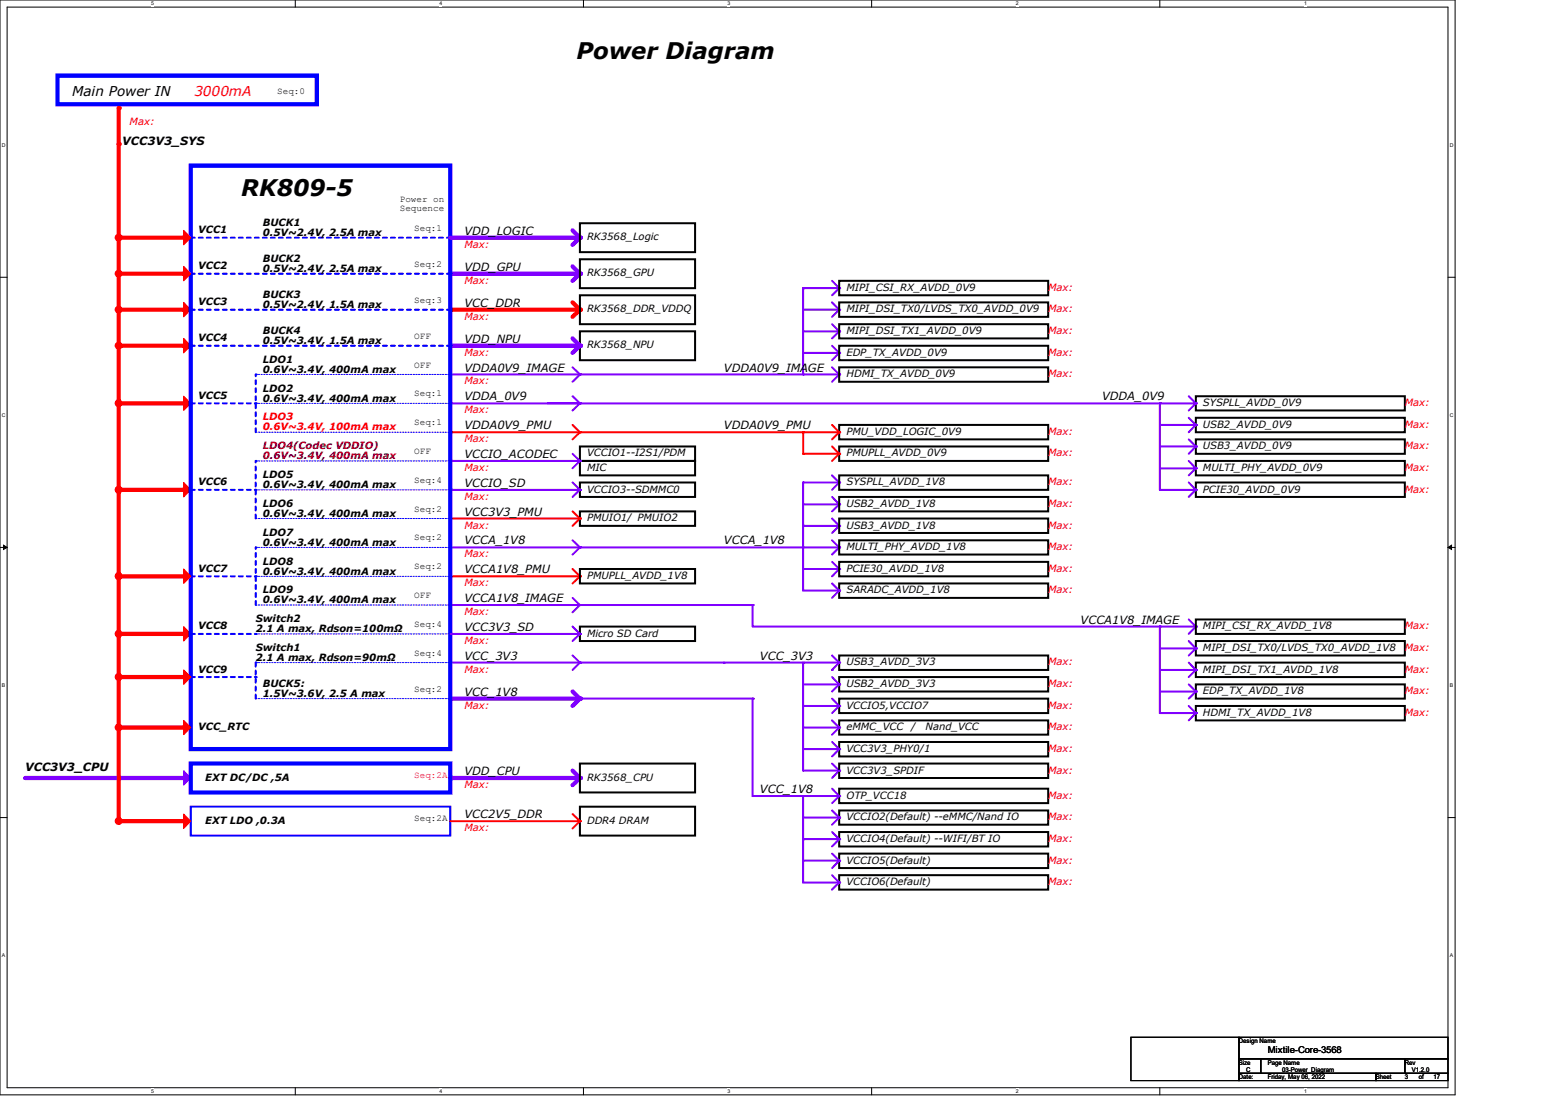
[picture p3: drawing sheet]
<svg xmlns="http://www.w3.org/2000/svg" width="297mm" height="210mm" viewBox="0 0 297 210" stroke-linecap="round" stroke-linejoin="round" font-family="sans-serif">
<path d="M0 0h277v208.4h-277zM1.4 1.4h274.3v205.7h-274.3z" fill="none" stroke="#000" stroke-width=".19"/>
<g fill="#fff">
<path d="M28.8 .1h.5v1.1h-.5z"/>
<path d="M28.8 207.2h.5v1.1h-.5z"/>
</g>
<path d="M56.2 0v1.4M56.2 207.1v1.3" fill="none" stroke="#000" stroke-width=".19"/>
<g fill="#fff">
<path d="M83.7 .1h.5v1.1h-.5z"/>
<path d="M83.7 207.2h.5v1.1h-.5z"/>
</g>
<path d="M111.1 0v1.4M111.1 207.1v1.3" fill="none" stroke="#000" stroke-width=".19"/>
<g fill="#fff">
<path d="M138.5 .1h.6v1.1h-.6z"/>
<path d="M138.5 207.2h.6v1.1h-.6z"/>
</g>
<path d="M165.9 0v1.4M165.9 207.1v1.3" fill="none" stroke="#000" stroke-width=".19"/>
<g fill="#fff">
<path d="M193.4 .1h.5v1.1h-.5z"/>
<path d="M193.4 207.2h.5v1.1h-.5z"/>
</g>
<path d="M220.8 0v1.4M220.8 207.1v1.3" fill="none" stroke="#000" stroke-width=".19"/>
<g fill="#fff">
<path d="M248.2 .1h.6v1.1h-.6z"/>
<path d="M248.2 207.2h.6v1.1h-.6z"/>
<path d="M.3 27.1h.8v1.1h-.8z"/>
<path d="M276 27.1h.7v1.1h-.7z"/>
<path d="M.3 78.5h.8v1.1h-.8z"/>
<path d="M276 78.5h.7v1.1h-.7z"/>
</g>
<path d="M0 52.8h1.4M275.7 52.8h1.3" fill="none" stroke="#000" stroke-width=".19"/>
<g fill="#fff">
<path d="M.3 129.9h.7v1.1h-.7z"/>
<path d="M276 129.9h.6v1.1h-.6z"/>
</g>
<path d="M0 104.2h1.4M275.7 104.2h1.3" fill="none" stroke="#000" stroke-width=".19"/>
<path d="M.7 103.8l.7 .4-.7 .4zM275.7 104.2l.7-.4v.8z" fill="#000" stroke="#000" stroke-width=".19"/>
<g fill="#fff">
<path d="M.3 181.4h.7v1.1h-.7z"/>
<path d="M276 181.4h.6v1.1h-.6z"/>
</g>
<path d="M0 155.7h1.4M275.7 155.7h1.3" fill="none" stroke="#000" stroke-width=".19"/>
<path d="M110.4 119.3h21.9v2.7h-21.9zM159.8 111.1h39.8v2.7h-39.8zM227.7 122h39.8v2.8h-39.8zM227.7 130.3h39.8v2.7h-39.8zM227.7 126.2h39.8v2.7h-39.8zM227.7 134.4h39.8v2.8h-39.8zM110.4 153.6h21.9v5.5h-21.9z" fill="none" stroke="#000" stroke-width=".38"/>
<path d="M36.3 153.6h49.4v5.5h-49.4z" fill="none" stroke="#00f" stroke-width=".38"/>
<path d="M109 155l1.4 1.3" fill="none" stroke="#f00" stroke-width=".38"/>
<circle cx="110.4" cy="156.3" r=".19" fill="#f00"/>
<path d="M85.7 71.3h24.7" fill="none" stroke="#8000ff" stroke-width=".38"/>
<circle cx="110.4" cy="71.3" r=".19" fill="#8000ff"/>
<path d="M110.4 156.3l-1.4 1.4" fill="none" stroke="#f00" stroke-width=".38"/>
<circle cx="110.4" cy="156.3" r=".19" fill="#f00"/>
<path d="M85.7 156.3h24.7" fill="none" stroke="#f00" stroke-width=".38"/>
<circle cx="110.4" cy="156.3" r=".19" fill="#f00"/>
<path d="M110.4 71.3l-1.4 1.4" fill="none" stroke="#8000ff" stroke-width=".38"/>
<circle cx="110.4" cy="71.3" r=".19" fill="#8000ff"/>
<path d="M109 69.9l1.4 1.4" fill="none" stroke="#8000ff" stroke-width=".38"/>
<circle cx="110.4" cy="71.3" r=".19" fill="#8000ff"/>
<path d="M109 43.9l1.4 1.4" fill="none" stroke="#8000ff" stroke-width=".8"/>
<circle cx="110.4" cy="45.3" r=".4" fill="#8000ff"/>
<path d="M159.8 128.9h39.8v2.8h-39.8zM159.8 124.8h39.8v2.8h-39.8zM159.8 137.2h39.8v2.7h-39.8zM159.8 133h39.8v2.8h-39.8z" fill="none" stroke="#000" stroke-width=".38"/>
<path d="M158.4 128.9l1.4 1.4" fill="none" stroke="#8000ff" stroke-width=".38"/>
<circle cx="159.8" cy="130.3" r=".19" fill="#8000ff"/>
<path d="M152.9 134.4h6.9" fill="none" stroke="#8000ff" stroke-width=".38"/>
<circle cx="159.8" cy="134.4" r=".19" fill="#8000ff"/>
<path d="M159.8 134.4l-1.4 1.4" fill="none" stroke="#8000ff" stroke-width=".38"/>
<circle cx="159.8" cy="134.4" r=".19" fill="#8000ff"/>
<path d="M158.4 133l1.4 1.4" fill="none" stroke="#8000ff" stroke-width=".38"/>
<circle cx="159.8" cy="134.4" r=".19" fill="#8000ff"/>
<path d="M152.9 130.3h6.9" fill="none" stroke="#8000ff" stroke-width=".38"/>
<circle cx="159.8" cy="130.3" r=".19" fill="#8000ff"/>
<path d="M159.8 130.3l-1.4 1.4" fill="none" stroke="#8000ff" stroke-width=".38"/>
<circle cx="159.8" cy="130.3" r=".19" fill="#8000ff"/>
<path d="M152.9 138.5h6.9" fill="none" stroke="#8000ff" stroke-width=".38"/>
<circle cx="159.8" cy="138.5" r=".19" fill="#8000ff"/>
<path d="M159.8 138.5l-1.4 1.4" fill="none" stroke="#8000ff" stroke-width=".38"/>
<circle cx="159.8" cy="138.5" r=".19" fill="#8000ff"/>
<path d="M158.4 137.2l1.4 1.3" fill="none" stroke="#8000ff" stroke-width=".38"/>
<circle cx="159.8" cy="138.5" r=".19" fill="#8000ff"/>
<path d="M159.8 141.3h39.8v2.7h-39.8z" fill="none" stroke="#000" stroke-width=".38"/>
<path d="M159.8 146.7l-1.4 1.4" fill="none" stroke="#8000ff" stroke-width=".38"/>
<circle cx="159.8" cy="146.7" r=".19" fill="#8000ff"/>
<path d="M158.4 145.4l1.4 1.3" fill="none" stroke="#8000ff" stroke-width=".38"/>
<circle cx="159.8" cy="146.7" r=".19" fill="#8000ff"/>
<path d="M159.8 145.4h39.8v2.7h-39.8z" fill="none" stroke="#000" stroke-width=".38"/>
<path d="M152.9 142.6h6.9" fill="none" stroke="#8000ff" stroke-width=".38"/>
<circle cx="159.8" cy="142.6" r=".19" fill="#8000ff"/>
<path d="M159.8 142.6l-1.4 1.4" fill="none" stroke="#8000ff" stroke-width=".38"/>
<circle cx="159.8" cy="142.6" r=".19" fill="#8000ff"/>
<path d="M158.4 141.3l1.4 1.3" fill="none" stroke="#8000ff" stroke-width=".38"/>
<circle cx="159.8" cy="142.6" r=".19" fill="#8000ff"/>
<path d="M152.9 146.7h6.9" fill="none" stroke="#8000ff" stroke-width=".38"/>
<circle cx="159.8" cy="146.7" r=".19" fill="#8000ff"/>
<path d="M110.4 63.1h21.9v5.5h-21.9zM110.4 85h21.9v2.8h-21.9zM159.8 158.4h39.8v2.8h-39.8zM159.8 154.3h39.8v2.7h-39.8zM159.8 150.2h39.8v2.7h-39.8zM159.8 162.5h39.8v2.8h-39.8zM159.8 166.6h39.8v2.8h-39.8z" fill="none" stroke="#000" stroke-width=".38"/>
<g fill="#f00" stroke="#f00" stroke-width=".19">
<path d="M35 75.4l1.3 1.4-1.3 1.3z" fill-rule="evenodd"/>
<path d="M35 91.9l1.3 1.4-1.3 1.3z" fill-rule="evenodd"/>
<path d="M35 119.3l1.3 1.4-1.3 1.3z" fill-rule="evenodd"/>
<path d="M35 155l1.3 1.3-1.3 1.4z" fill-rule="evenodd"/>
</g>
<path d="M109 124.8l1.4 1.4" fill="none" stroke="#8000ff" stroke-width=".38"/>
<circle cx="110.4" cy="126.2" r=".19" fill="#8000ff"/>
<path d="M85.7 126.2h24.7" fill="none" stroke="#8000ff" stroke-width=".38"/>
<circle cx="110.4" cy="126.2" r=".19" fill="#8000ff"/>
<path d="M110.4 126.2l-1.4 1.4" fill="none" stroke="#8000ff" stroke-width=".38"/>
<circle cx="110.4" cy="126.2" r=".19" fill="#8000ff"/>
<path d="M227.7 79.5h39.8v2.8h-39.8zM227.7 75.4h39.8v2.7h-39.8zM159.8 85h39.8v2.8h-39.8zM159.8 80.9h39.8v2.8h-39.8zM227.7 83.7h39.8v2.7h-39.8zM227.7 87.8h39.8v2.7h-39.8zM227.7 91.9h39.8v2.7h-39.8z" fill="none" stroke="#000" stroke-width=".38"/>
<path d="M11 14.4h49.3v5.5h-49.3z" fill="none" stroke="#00f" stroke-width=".8"/>
<path d="M137.8 126.2h22" fill="none" stroke="#8000ff" stroke-width=".38"/>
<circle cx="159.8" cy="126.2" r=".19" fill="#8000ff"/>
<path d="M110.4 126.2h27.4" fill="none" stroke="#8000ff" stroke-width=".38"/>
<circle cx="137.8" cy="126.2" r=".19" fill="#8000ff"/>
<path d="M152.9 126.2v20.5" fill="none" stroke="#8000ff" stroke-width=".38"/>
<circle cx="152.9" cy="126.2" r=".19" fill="#8000ff"/>
<path d="M158.4 124.8l1.4 1.4" fill="none" stroke="#8000ff" stroke-width=".38"/>
<circle cx="159.8" cy="126.2" r=".19" fill="#8000ff"/>
<path d="M159.8 126.2l-1.4 1.4" fill="none" stroke="#8000ff" stroke-width=".38"/>
<circle cx="158.4" cy="127.6" r=".19" fill="#8000ff"/>
<path d="M22.6 20.6v6.8" fill="none" stroke="#f00" stroke-width=".8"/>
<circle cx="22.6" cy="20.6" r=".4" fill="#f00"/>
<path d="M22.6 27.4v17.9" fill="none" stroke="#f00" stroke-width=".8"/>
<circle cx="22.6" cy="27.4" r=".4" fill="#f00"/>
<path d="M110.4 91.9h21.9v2.7h-21.9z" fill="none" stroke="#000" stroke-width=".38"/>
<path d="M110.4 109.7l-1.4 1.4" fill="none" stroke="#f00" stroke-width=".38"/>
<circle cx="110.4" cy="109.7" r=".19" fill="#f00"/>
<path d="M85.7 109.7h24.7" fill="none" stroke="#f00" stroke-width=".38"/>
<circle cx="110.4" cy="109.7" r=".19" fill="#f00"/>
<path d="M110.4 97.4h21.9v2.7h-21.9z" fill="none" stroke="#000" stroke-width=".38"/>
<path d="M109 75.4l1.4 1.4" fill="none" stroke="#8000ff" stroke-width=".38"/>
<circle cx="110.4" cy="76.8" r=".19" fill="#8000ff"/>
<path d="M110.4 76.8l-1.4 1.3" fill="none" stroke="#8000ff" stroke-width=".38"/>
<circle cx="110.4" cy="76.8" r=".19" fill="#8000ff"/>
<path d="M85.7 76.8h24.7" fill="none" stroke="#8000ff" stroke-width=".38"/>
<circle cx="110.4" cy="76.8" r=".19" fill="#8000ff"/>
<path d="M109 108.3l1.4 1.4" fill="none" stroke="#f00" stroke-width=".38"/>
<circle cx="110.4" cy="109.7" r=".19" fill="#f00"/>
<path d="M143.3 115.2v4.1" fill="none" stroke="#8000ff" stroke-width=".38"/>
<circle cx="143.3" cy="115.2" r=".19" fill="#8000ff"/>
<path d="M143.3 119.3h77.5" fill="none" stroke="#8000ff" stroke-width=".38"/>
<circle cx="220.8" cy="119.3" r=".19" fill="#8000ff"/>
<path d="M109 115.2h34.3" fill="none" stroke="#8000ff" stroke-width=".38"/>
<circle cx="143.3" cy="115.2" r=".19" fill="#8000ff"/>
<path d="M104.2 76.8h116.6" fill="none" stroke="#8000ff" stroke-width=".38"/>
<circle cx="220.8" cy="76.8" r=".19" fill="#8000ff"/>
<path d="M109 97.4l1.4 1.3" fill="none" stroke="#f00" stroke-width=".38"/>
<circle cx="110.4" cy="98.7" r=".19" fill="#f00"/>
<path d="M110.4 98.7l-1.4 1.4" fill="none" stroke="#f00" stroke-width=".38"/>
<circle cx="110.4" cy="98.7" r=".19" fill="#f00"/>
<path d="M85.7 98.7h24.7" fill="none" stroke="#f00" stroke-width=".38"/>
<circle cx="110.4" cy="98.7" r=".19" fill="#f00"/>
<path d="M35 146.7l1.3 1.4-1.3 1.4z" fill-rule="evenodd" fill="#8000ff" stroke="#8000ff" stroke-width=".19"/>
<path d="M4.8 148.1h30.8" fill="none" stroke="#8000ff" stroke-width=".8"/>
<circle cx="35.6" cy="148.1" r=".4" fill="#8000ff"/>
<path d="M110.4 87.8h21.9v2.7h-21.9z" fill="none" stroke="#000" stroke-width=".38"/>
<path d="M22.6 156.3h12.4" fill="none" stroke="#f00" stroke-width=".8"/>
<circle cx="35" cy="156.3" r=".4" fill="#f00"/>
<path d="M22.6 138.5h12.4" fill="none" stroke="#f00" stroke-width=".8"/>
<circle cx="35" cy="138.5" r=".4" fill="#f00"/>
<circle cx="22.6" cy="156.3" r=".66" fill="#f00" stroke="#f00" stroke-width=".19"/>
<path d="M22.6 120.7h12.4" fill="none" stroke="#f00" stroke-width=".8"/>
<circle cx="35" cy="120.7" r=".4" fill="#f00"/>
<circle cx="22.6" cy="128.9" r=".66" fill="#f00" stroke="#f00" stroke-width=".19"/>
<path d="M22.6 128.9h12.4" fill="none" stroke="#f00" stroke-width=".8"/>
<circle cx="35" cy="128.9" r=".4" fill="#f00"/>
<circle cx="22.6" cy="138.5" r=".66" fill="#f00" stroke="#f00" stroke-width=".19"/>
<path d="M22.6 45.3h12.4" fill="none" stroke="#f00" stroke-width=".8"/>
<circle cx="35" cy="45.3" r=".4" fill="#f00"/>
<circle cx="22.6" cy="109.7" r=".67" fill="#f00" stroke="#f00" stroke-width=".19"/>
<path d="M22.6 109.7h12.4" fill="none" stroke="#f00" stroke-width=".8"/>
<circle cx="35" cy="109.7" r=".4" fill="#f00"/>
<circle cx="22.6" cy="120.7" r=".66" fill="#f00" stroke="#f00" stroke-width=".19"/>
<path d="M22.6 59h12.4" fill="none" stroke="#f00" stroke-width=".8"/>
<circle cx="35" cy="59" r=".4" fill="#f00"/>
<circle cx="22.6" cy="52.1" r=".66" fill="#f00" stroke="#f00" stroke-width=".19"/>
<path d="M22.6 52.1h12.4" fill="none" stroke="#f00" stroke-width=".8"/>
<circle cx="35" cy="52.1" r=".4" fill="#f00"/>
<circle cx="22.6" cy="45.2" r=".66" fill="#f00" stroke="#f00" stroke-width=".19"/>
<path d="M22.6 76.8h12.4" fill="none" stroke="#f00" stroke-width=".8"/>
<circle cx="35" cy="76.8" r=".4" fill="#f00"/>
<circle cx="22.6" cy="65.8" r=".66" fill="#f00" stroke="#f00" stroke-width=".19"/>
<path d="M22.6 65.8h12.4" fill="none" stroke="#f00" stroke-width=".8"/>
<circle cx="35" cy="65.8" r=".4" fill="#f00"/>
<g fill="#f00" stroke="#f00" stroke-width=".19">
<path d="M35 64.4l1.3 1.4-1.3 1.4z" fill-rule="evenodd"/>
<circle cx="22.6" cy="58.9" r=".66"/>
<circle cx="22.6" cy="93.2" r=".66"/>
</g>
<path d="M22.6 93.3h12.4" fill="none" stroke="#f00" stroke-width=".8"/>
<circle cx="35" cy="93.3" r=".4" fill="#f00"/>
<g fill="#f00" stroke="#f00" stroke-width=".19">
<path d="M35 57.6l1.3 1.4-1.3 1.3z" fill-rule="evenodd"/>
<circle cx="22.6" cy="76.8" r=".66"/>
</g>
<path d="M159.8 82.3l-1.4 1.4" fill="none" stroke="#f00" stroke-width=".38"/>
<circle cx="159.8" cy="82.3" r=".19" fill="#f00"/>
<path d="M152.9 82.3v4.1" fill="none" stroke="#f00" stroke-width=".38"/>
<circle cx="152.9" cy="86.4" r=".19" fill="#f00"/>
<path d="M152.9 86.4h6.9" fill="none" stroke="#f00" stroke-width=".38"/>
<circle cx="159.8" cy="86.4" r=".19" fill="#f00"/>
<path d="M152.9 82.3h6.9" fill="none" stroke="#f00" stroke-width=".38"/>
<circle cx="159.8" cy="82.3" r=".19" fill="#f00"/>
<path d="M110.4 82.3h42.5" fill="none" stroke="#f00" stroke-width=".38"/>
<circle cx="152.9" cy="82.3" r=".19" fill="#f00"/>
<path d="M158.4 85l1.4 1.4" fill="none" stroke="#f00" stroke-width=".38"/>
<circle cx="159.8" cy="86.4" r=".19" fill="#f00"/>
<path d="M159.8 86.4l-1.4 1.4" fill="none" stroke="#f00" stroke-width=".38"/>
<circle cx="159.8" cy="86.4" r=".19" fill="#f00"/>
<path d="M158.4 80.9l1.4 1.4" fill="none" stroke="#f00" stroke-width=".38"/>
<circle cx="159.8" cy="82.3" r=".19" fill="#f00"/>
<path d="M85.7 82.3h24.7" fill="none" stroke="#f00" stroke-width=".38"/>
<circle cx="110.4" cy="82.3" r=".19" fill="#f00"/>
<path d="M109 80.9l1.4 1.4" fill="none" stroke="#f00" stroke-width=".38"/>
<circle cx="110.4" cy="82.3" r=".19" fill="#f00"/>
<path d="M110.4 82.3l-1.4 1.4" fill="none" stroke="#f00" stroke-width=".38"/>
<circle cx="110.4" cy="82.3" r=".19" fill="#f00"/>
<path d="M110.4 59l-1.4 1.3" fill="none" stroke="#f00" stroke-width=".8"/>
<circle cx="110.4" cy="59" r=".4" fill="#f00"/>
<path d="M109 57.6l1.4 1.4" fill="none" stroke="#f00" stroke-width=".8"/>
<circle cx="110.4" cy="59" r=".4" fill="#f00"/>
<path d="M85.7 52.1h24.7" fill="none" stroke="#8000ff" stroke-width=".8"/>
<circle cx="110.4" cy="52.1" r=".4" fill="#8000ff"/>
<path d="M110.4 52.1l-1.4 1.4" fill="none" stroke="#8000ff" stroke-width=".8"/>
<circle cx="110.4" cy="52.1" r=".4" fill="#8000ff"/>
<path d="M109 50.7l1.4 1.4" fill="none" stroke="#8000ff" stroke-width=".8"/>
<circle cx="110.4" cy="52.1" r=".4" fill="#8000ff"/>
<path d="M85.7 65.8h24.7" fill="none" stroke="#8000ff" stroke-width=".8"/>
<circle cx="110.4" cy="65.8" r=".4" fill="#8000ff"/>
<path d="M110.4 65.8l-1.4 1.4" fill="none" stroke="#8000ff" stroke-width=".8"/>
<circle cx="110.4" cy="65.8" r=".4" fill="#8000ff"/>
<path d="M109 64.4l1.4 1.4" fill="none" stroke="#8000ff" stroke-width=".8"/>
<circle cx="110.4" cy="65.8" r=".4" fill="#8000ff"/>
<path d="M85.7 59h24.7" fill="none" stroke="#f00" stroke-width=".8"/>
<circle cx="110.4" cy="59" r=".4" fill="#f00"/>
<path d="M158.4 69.9l1.4 1.4" fill="none" stroke="#8000ff" stroke-width=".38"/>
<circle cx="159.8" cy="71.3" r=".19" fill="#8000ff"/>
<path d="M159.8 71.3l-1.4 1.4" fill="none" stroke="#8000ff" stroke-width=".38"/>
<circle cx="159.8" cy="71.3" r=".19" fill="#8000ff"/>
<path d="M152.9 71.3h6.9" fill="none" stroke="#8000ff" stroke-width=".38"/>
<circle cx="159.8" cy="71.3" r=".19" fill="#8000ff"/>
<path d="M110.4 71.3h42.5" fill="none" stroke="#8000ff" stroke-width=".38"/>
<circle cx="152.9" cy="71.3" r=".19" fill="#8000ff"/>
<path d="M158.4 65.8l1.4 1.4" fill="none" stroke="#8000ff" stroke-width=".38"/>
<circle cx="159.8" cy="67.2" r=".19" fill="#8000ff"/>
<path d="M159.8 67.2l-1.4 1.4" fill="none" stroke="#8000ff" stroke-width=".38"/>
<circle cx="159.8" cy="67.2" r=".19" fill="#8000ff"/>
<path d="M152.9 67.2h6.9" fill="none" stroke="#8000ff" stroke-width=".38"/>
<circle cx="159.8" cy="67.2" r=".19" fill="#8000ff"/>
<path d="M159.8 59l-1.4 1.3" fill="none" stroke="#8000ff" stroke-width=".38"/>
<circle cx="159.8" cy="59" r=".19" fill="#8000ff"/>
<path d="M152.9 59h6.9" fill="none" stroke="#8000ff" stroke-width=".38"/>
<circle cx="159.8" cy="59" r=".19" fill="#8000ff"/>
<path d="M158.4 61.7l1.4 1.4" fill="none" stroke="#8000ff" stroke-width=".38"/>
<circle cx="159.8" cy="63.1" r=".19" fill="#8000ff"/>
<path d="M159.8 63.1l-1.4 1.3" fill="none" stroke="#8000ff" stroke-width=".38"/>
<circle cx="159.8" cy="63.1" r=".19" fill="#8000ff"/>
<path d="M152.9 63.1h6.9" fill="none" stroke="#8000ff" stroke-width=".38"/>
<circle cx="159.8" cy="63.1" r=".19" fill="#8000ff"/>
<path d="M158.4 53.5l1.4 1.4" fill="none" stroke="#8000ff" stroke-width=".38"/>
<circle cx="159.8" cy="54.9" r=".19" fill="#8000ff"/>
<path d="M159.8 54.9l-1.4 1.3" fill="none" stroke="#8000ff" stroke-width=".38"/>
<circle cx="159.8" cy="54.9" r=".19" fill="#8000ff"/>
<path d="M152.9 54.9h6.9" fill="none" stroke="#8000ff" stroke-width=".38"/>
<circle cx="159.8" cy="54.9" r=".19" fill="#8000ff"/>
<path d="M158.4 57.6l1.4 1.4" fill="none" stroke="#8000ff" stroke-width=".38"/>
<circle cx="159.8" cy="59" r=".19" fill="#8000ff"/>
<path d="M109 86.4l1.4 1.4" fill="none" stroke="#8000ff" stroke-width=".38"/>
<circle cx="110.4" cy="87.8" r=".19" fill="#8000ff"/>
<path d="M110.4 87.8l-1.4 1.4" fill="none" stroke="#8000ff" stroke-width=".38"/>
<circle cx="110.4" cy="87.8" r=".19" fill="#8000ff"/>
<path d="M85.7 87.8h24.7" fill="none" stroke="#8000ff" stroke-width=".38"/>
<circle cx="110.4" cy="87.8" r=".19" fill="#8000ff"/>
<path d="M152.9 54.9v16.4" fill="none" stroke="#8000ff" stroke-width=".38"/>
<circle cx="152.9" cy="54.9" r=".19" fill="#8000ff"/>
<path d="M109 91.9l1.4 1.4" fill="none" stroke="#8000ff" stroke-width=".38"/>
<circle cx="110.4" cy="93.3" r=".19" fill="#8000ff"/>
<path d="M110.4 93.3l-1.4 1.3" fill="none" stroke="#8000ff" stroke-width=".38"/>
<circle cx="110.4" cy="93.3" r=".19" fill="#8000ff"/>
<path d="M85.7 93.3h24.7" fill="none" stroke="#8000ff" stroke-width=".38"/>
<circle cx="110.4" cy="93.3" r=".19" fill="#8000ff"/>
<path d="M226.3 122l1.4 1.4" fill="none" stroke="#8000ff" stroke-width=".38"/>
<circle cx="227.7" cy="123.4" r=".19" fill="#8000ff"/>
<path d="M227.7 123.4l-1.4 1.4" fill="none" stroke="#8000ff" stroke-width=".38"/>
<circle cx="227.7" cy="123.4" r=".19" fill="#8000ff"/>
<path d="M220.8 123.4h6.9" fill="none" stroke="#8000ff" stroke-width=".38"/>
<circle cx="227.7" cy="123.4" r=".19" fill="#8000ff"/>
<path d="M220.8 119.3v16.5" fill="none" stroke="#8000ff" stroke-width=".38"/>
<circle cx="220.8" cy="119.3" r=".19" fill="#8000ff"/>
<path d="M226.3 117.9l1.4 1.4" fill="none" stroke="#8000ff" stroke-width=".38"/>
<circle cx="227.7" cy="119.3" r=".19" fill="#8000ff"/>
<path d="M227.7 119.3l-1.4 1.4" fill="none" stroke="#8000ff" stroke-width=".38"/>
<circle cx="227.7" cy="119.3" r=".19" fill="#8000ff"/>
<path d="M220.8 119.3h6.9" fill="none" stroke="#8000ff" stroke-width=".38"/>
<circle cx="227.7" cy="119.3" r=".19" fill="#8000ff"/>
<path d="M226.3 130.3l1.4 1.4" fill="none" stroke="#8000ff" stroke-width=".38"/>
<circle cx="227.7" cy="131.7" r=".19" fill="#8000ff"/>
<path d="M220.8 131.7h6.9" fill="none" stroke="#8000ff" stroke-width=".38"/>
<circle cx="227.7" cy="131.7" r=".19" fill="#8000ff"/>
<path d="M227.7 127.6l-1.4 1.3" fill="none" stroke="#8000ff" stroke-width=".38"/>
<circle cx="227.7" cy="127.6" r=".19" fill="#8000ff"/>
<path d="M226.3 126.2l1.4 1.4" fill="none" stroke="#8000ff" stroke-width=".38"/>
<circle cx="227.7" cy="127.6" r=".19" fill="#8000ff"/>
<path d="M220.8 127.6h6.9" fill="none" stroke="#8000ff" stroke-width=".38"/>
<circle cx="227.7" cy="127.6" r=".19" fill="#8000ff"/>
<path d="M227.7 135.8l-1.4 1.4" fill="none" stroke="#8000ff" stroke-width=".38"/>
<circle cx="227.7" cy="135.8" r=".19" fill="#8000ff"/>
<path d="M226.3 134.4l1.4 1.4" fill="none" stroke="#8000ff" stroke-width=".38"/>
<circle cx="227.7" cy="135.8" r=".19" fill="#8000ff"/>
<path d="M220.8 135.8h6.9" fill="none" stroke="#8000ff" stroke-width=".38"/>
<circle cx="227.7" cy="135.8" r=".19" fill="#8000ff"/>
<path d="M227.7 131.7l-1.4 1.3" fill="none" stroke="#8000ff" stroke-width=".38"/>
<circle cx="227.7" cy="131.7" r=".19" fill="#8000ff"/>
<path d="M109 113.8l1.4 1.4" fill="none" stroke="#8000ff" stroke-width=".38"/>
<circle cx="110.4" cy="115.2" r=".19" fill="#8000ff"/>
<path d="M85.7 115.2h24.7" fill="none" stroke="#8000ff" stroke-width=".38"/>
<circle cx="110.4" cy="115.2" r=".19" fill="#8000ff"/>
<path d="M110.4 115.2l-1.4 1.4" fill="none" stroke="#8000ff" stroke-width=".38"/>
<circle cx="110.4" cy="115.2" r=".19" fill="#8000ff"/>
<path d="M109 102.9l1.4 1.3" fill="none" stroke="#8000ff" stroke-width=".38"/>
<circle cx="110.4" cy="104.2" r=".19" fill="#8000ff"/>
<path d="M85.7 104.2h24.7" fill="none" stroke="#8000ff" stroke-width=".38"/>
<circle cx="110.4" cy="104.2" r=".19" fill="#8000ff"/>
<path d="M110.4 104.2l-1.4 1.4" fill="none" stroke="#8000ff" stroke-width=".38"/>
<circle cx="110.4" cy="104.2" r=".19" fill="#8000ff"/>
<path d="M110.4 104.2h42.5" fill="none" stroke="#8000ff" stroke-width=".38"/>
<circle cx="152.9" cy="104.2" r=".19" fill="#8000ff"/>
<path d="M226.3 79.5l1.4 1.4" fill="none" stroke="#8000ff" stroke-width=".38"/>
<circle cx="227.7" cy="80.9" r=".19" fill="#8000ff"/>
<path d="M227.7 80.9l-1.4 1.4" fill="none" stroke="#8000ff" stroke-width=".38"/>
<circle cx="227.7" cy="80.9" r=".19" fill="#8000ff"/>
<path d="M220.8 80.9h6.9" fill="none" stroke="#8000ff" stroke-width=".38"/>
<circle cx="227.7" cy="80.9" r=".19" fill="#8000ff"/>
<path d="M220.8 85h6.9" fill="none" stroke="#8000ff" stroke-width=".38"/>
<circle cx="227.7" cy="85" r=".19" fill="#8000ff"/>
<path d="M220.8 76.8v16.5" fill="none" stroke="#8000ff" stroke-width=".38"/>
<circle cx="220.8" cy="76.8" r=".19" fill="#8000ff"/>
<path d="M226.3 75.4l1.4 1.4" fill="none" stroke="#8000ff" stroke-width=".38"/>
<circle cx="227.7" cy="76.8" r=".19" fill="#8000ff"/>
<path d="M227.7 76.8l-1.4 1.3" fill="none" stroke="#8000ff" stroke-width=".38"/>
<circle cx="227.7" cy="76.8" r=".19" fill="#8000ff"/>
<path d="M220.8 76.8h6.9" fill="none" stroke="#8000ff" stroke-width=".38"/>
<circle cx="227.7" cy="76.8" r=".19" fill="#8000ff"/>
<path d="M227.7 89.2l-1.4 1.3" fill="none" stroke="#8000ff" stroke-width=".38"/>
<circle cx="227.7" cy="89.2" r=".19" fill="#8000ff"/>
<path d="M226.3 87.8l1.4 1.4" fill="none" stroke="#8000ff" stroke-width=".38"/>
<circle cx="227.7" cy="89.2" r=".19" fill="#8000ff"/>
<path d="M220.8 89.2h6.9" fill="none" stroke="#8000ff" stroke-width=".38"/>
<circle cx="227.7" cy="89.2" r=".19" fill="#8000ff"/>
<path d="M227.7 85l-1.4 1.4" fill="none" stroke="#8000ff" stroke-width=".38"/>
<circle cx="227.7" cy="85" r=".19" fill="#8000ff"/>
<path d="M226.3 83.7l1.4 1.3" fill="none" stroke="#8000ff" stroke-width=".38"/>
<circle cx="227.7" cy="85" r=".19" fill="#8000ff"/>
<path d="M227.7 93.3l-1.4 1.3" fill="none" stroke="#8000ff" stroke-width=".38"/>
<circle cx="227.7" cy="93.3" r=".19" fill="#8000ff"/>
<path d="M226.3 91.9l1.4 1.4" fill="none" stroke="#8000ff" stroke-width=".38"/>
<circle cx="227.7" cy="93.3" r=".19" fill="#8000ff"/>
<path d="M220.8 93.3h6.9" fill="none" stroke="#8000ff" stroke-width=".38"/>
<circle cx="227.7" cy="93.3" r=".19" fill="#8000ff"/>
<path d="M158.4 94.6l1.4 1.4" fill="none" stroke="#8000ff" stroke-width=".38"/>
<circle cx="159.8" cy="96" r=".19" fill="#8000ff"/>
<path d="M159.8 96l-1.4 1.4" fill="none" stroke="#8000ff" stroke-width=".38"/>
<circle cx="159.8" cy="96" r=".19" fill="#8000ff"/>
<path d="M152.9 96h6.9" fill="none" stroke="#8000ff" stroke-width=".38"/>
<circle cx="159.8" cy="96" r=".19" fill="#8000ff"/>
<path d="M152.9 100.1h6.9" fill="none" stroke="#8000ff" stroke-width=".38"/>
<circle cx="159.8" cy="100.1" r=".19" fill="#8000ff"/>
<path d="M152.9 91.9v20.5" fill="none" stroke="#8000ff" stroke-width=".38"/>
<circle cx="152.9" cy="91.9" r=".19" fill="#8000ff"/>
<path d="M158.4 90.5l1.4 1.4" fill="none" stroke="#8000ff" stroke-width=".38"/>
<circle cx="159.8" cy="91.9" r=".19" fill="#8000ff"/>
<path d="M159.8 91.9l-1.4 1.4" fill="none" stroke="#8000ff" stroke-width=".38"/>
<circle cx="159.8" cy="91.9" r=".19" fill="#8000ff"/>
<path d="M152.9 91.9h6.9" fill="none" stroke="#8000ff" stroke-width=".38"/>
<circle cx="159.8" cy="91.9" r=".19" fill="#8000ff"/>
<path d="M159.8 104.2l-1.4 1.4" fill="none" stroke="#8000ff" stroke-width=".38"/>
<circle cx="159.8" cy="104.2" r=".19" fill="#8000ff"/>
<path d="M158.4 102.9l1.4 1.3" fill="none" stroke="#8000ff" stroke-width=".38"/>
<circle cx="159.8" cy="104.2" r=".19" fill="#8000ff"/>
<path d="M152.9 104.2h6.9" fill="none" stroke="#8000ff" stroke-width=".38"/>
<circle cx="159.8" cy="104.2" r=".19" fill="#8000ff"/>
<path d="M159.8 100.1l-1.4 1.4" fill="none" stroke="#8000ff" stroke-width=".38"/>
<circle cx="159.8" cy="100.1" r=".19" fill="#8000ff"/>
<path d="M158.4 98.7l1.4 1.4" fill="none" stroke="#8000ff" stroke-width=".38"/>
<circle cx="159.8" cy="100.1" r=".19" fill="#8000ff"/>
<path d="M158.4 111.1l1.4 1.3" fill="none" stroke="#8000ff" stroke-width=".38"/>
<circle cx="159.8" cy="112.4" r=".19" fill="#8000ff"/>
<path d="M152.9 112.4h6.9" fill="none" stroke="#8000ff" stroke-width=".38"/>
<circle cx="159.8" cy="112.4" r=".19" fill="#8000ff"/>
<path d="M159.8 108.3l-1.4 1.4" fill="none" stroke="#8000ff" stroke-width=".38"/>
<circle cx="159.8" cy="108.3" r=".19" fill="#8000ff"/>
<path d="M158.4 107l1.4 1.3" fill="none" stroke="#8000ff" stroke-width=".38"/>
<circle cx="159.8" cy="108.3" r=".19" fill="#8000ff"/>
<path d="M152.9 108.3h6.9" fill="none" stroke="#8000ff" stroke-width=".38"/>
<circle cx="159.8" cy="108.3" r=".19" fill="#8000ff"/>
<path d="M159.8 112.4l-1.4 1.4" fill="none" stroke="#8000ff" stroke-width=".38"/>
<circle cx="159.8" cy="112.4" r=".19" fill="#8000ff"/>
<path d="M143.3 133v18.6" fill="none" stroke="#8000ff" stroke-width=".38"/>
<circle cx="143.3" cy="133" r=".19" fill="#8000ff"/>
<path d="M110.4 133h32.9" fill="none" stroke="#8000ff" stroke-width=".38"/>
<circle cx="143.3" cy="133" r=".19" fill="#8000ff"/>
<path d="M85.7 133h24.7" fill="none" stroke="#8000ff" stroke-width=".8"/>
<circle cx="110.4" cy="133" r=".4" fill="#8000ff"/>
<path d="M110.4 133l-1.4 1.4" fill="none" stroke="#8000ff" stroke-width=".8"/>
<circle cx="110.4" cy="133" r=".4" fill="#8000ff"/>
<path d="M109 131.7l1.4 1.3" fill="none" stroke="#8000ff" stroke-width=".8"/>
<circle cx="110.4" cy="133" r=".4" fill="#8000ff"/>
<path d="M143.3 151.6h9.6" fill="none" stroke="#8000ff" stroke-width=".38"/>
<circle cx="143.3" cy="151.6" r=".19" fill="#8000ff"/>
<path d="M152.9 151.6v16.4" fill="none" stroke="#8000ff" stroke-width=".38"/>
<circle cx="152.9" cy="151.6" r=".19" fill="#8000ff"/>
<path d="M159.8 155.7l-1.4 1.3" fill="none" stroke="#8000ff" stroke-width=".38"/>
<circle cx="159.8" cy="155.7" r=".19" fill="#8000ff"/>
<path d="M158.4 154.3l1.4 1.4" fill="none" stroke="#8000ff" stroke-width=".38"/>
<circle cx="159.8" cy="155.7" r=".19" fill="#8000ff"/>
<path d="M159.8 151.6l-1.4 1.3" fill="none" stroke="#8000ff" stroke-width=".38"/>
<circle cx="159.8" cy="151.6" r=".19" fill="#8000ff"/>
<path d="M152.9 151.6h6.9" fill="none" stroke="#8000ff" stroke-width=".38"/>
<circle cx="159.8" cy="151.6" r=".19" fill="#8000ff"/>
<path d="M158.4 150.2l1.4 1.4" fill="none" stroke="#8000ff" stroke-width=".38"/>
<circle cx="159.8" cy="151.6" r=".19" fill="#8000ff"/>
<path d="M152.9 159.8h6.9" fill="none" stroke="#8000ff" stroke-width=".38"/>
<circle cx="159.8" cy="159.8" r=".19" fill="#8000ff"/>
<path d="M158.4 158.4l1.4 1.4" fill="none" stroke="#8000ff" stroke-width=".38"/>
<circle cx="159.8" cy="159.8" r=".19" fill="#8000ff"/>
<path d="M152.9 155.7h6.9" fill="none" stroke="#8000ff" stroke-width=".38"/>
<circle cx="159.8" cy="155.7" r=".19" fill="#8000ff"/>
<path d="M152.9 163.9h6.9" fill="none" stroke="#8000ff" stroke-width=".38"/>
<circle cx="159.8" cy="163.9" r=".19" fill="#8000ff"/>
<path d="M159.8 163.9l-1.4 1.4" fill="none" stroke="#8000ff" stroke-width=".38"/>
<circle cx="159.8" cy="163.9" r=".19" fill="#8000ff"/>
<path d="M158.4 162.5l1.4 1.4" fill="none" stroke="#8000ff" stroke-width=".38"/>
<circle cx="159.8" cy="163.9" r=".19" fill="#8000ff"/>
<path d="M159.8 159.8l-1.4 1.4" fill="none" stroke="#8000ff" stroke-width=".38"/>
<circle cx="159.8" cy="159.8" r=".19" fill="#8000ff"/>
<path d="M110.4 148.1l-1.4 1.4" fill="none" stroke="#8000ff" stroke-width=".8"/>
<circle cx="110.4" cy="148.1" r=".4" fill="#8000ff"/>
<path d="M109 146.7l1.4 1.4" fill="none" stroke="#8000ff" stroke-width=".8"/>
<circle cx="110.4" cy="148.1" r=".4" fill="#8000ff"/>
<path d="M159.8 168l-1.4 1.4" fill="none" stroke="#8000ff" stroke-width=".38"/>
<circle cx="159.8" cy="168" r=".19" fill="#8000ff"/>
<path d="M152.9 168h6.9" fill="none" stroke="#8000ff" stroke-width=".38"/>
<circle cx="159.8" cy="168" r=".19" fill="#8000ff"/>
<path d="M158.4 166.6l1.4 1.4" fill="none" stroke="#8000ff" stroke-width=".38"/>
<circle cx="159.8" cy="168" r=".19" fill="#8000ff"/>
<path d="M85.7 148.1h24.7" fill="none" stroke="#8000ff" stroke-width=".8"/>
<circle cx="110.4" cy="148.1" r=".4" fill="#8000ff"/>
<path d="M36.3 52.1h49.4" fill="none" stroke="#00f" stroke-width=".38" stroke-dasharray=".8 .8"/>
<circle cx="85.7" cy="52.1" r=".19" fill="#00f" stroke-dasharray=".8 .8"/>
<path d="M36.3 31.5h49.4v111.1h-49.4z" fill="none" stroke="#00f" stroke-width=".8"/>
<path d="M48.7 82.3v-11" fill="none" stroke="#00f" stroke-width=".38" stroke-dasharray=".8 .8"/>
<circle cx="48.7" cy="71.3" r=".19" fill="#00f" stroke-dasharray=".8 .8"/>
<path d="M36.3 65.8h49.4" fill="none" stroke="#00f" stroke-width=".38" stroke-dasharray=".8 .8"/>
<circle cx="85.7" cy="65.8" r=".19" fill="#00f" stroke-dasharray=".8 .8"/>
<path d="M36.3 59h49.4" fill="none" stroke="#00f" stroke-width=".38" stroke-dasharray=".8 .8"/>
<circle cx="85.7" cy="59" r=".19" fill="#00f" stroke-dasharray=".8 .8"/>
<path d="M48.7 71.3h37M85.7 71.3h.1" fill="none" stroke="#00f" stroke-width=".19" stroke-dasharray=".3 .3"/>
<path d="M36.3 45.3h49.4" fill="none" stroke="#00f" stroke-width=".38" stroke-dasharray=".8 .8"/>
<circle cx="85.7" cy="45.3" r=".19" fill="#00f" stroke-dasharray=".8 .8"/>
<path d="M48.7 98.7v-10.9" fill="none" stroke="#00f" stroke-width=".38" stroke-dasharray=".8 .8"/>
<circle cx="48.7" cy="87.8" r=".19" fill="#00f" stroke-dasharray=".8 .8"/>
<path d="M36.3 93.3h12.4" fill="none" stroke="#00f" stroke-width=".38" stroke-dasharray=".8 .8"/>
<circle cx="48.7" cy="93.3" r=".19" fill="#00f" stroke-dasharray=".8 .8"/>
<path d="M48.7 82.3h37M48.7 98.7h37M48.7 87.8h37M85.7 82.3h.1M85.7 98.7h.1M85.7 87.8h.1M48.7 115.2h37M48.7 104.2h37M85.7 115.2h.1M85.7 104.2h.1" fill="none" stroke="#00f" stroke-width=".19" stroke-dasharray=".3 .3"/>
<path d="M48.7 115.2v-11" fill="none" stroke="#00f" stroke-width=".38" stroke-dasharray=".8 .8"/>
<circle cx="48.7" cy="104.2" r=".19" fill="#00f" stroke-dasharray=".8 .8"/>
<path d="M48.7 93.3h37M85.7 93.3h.1M48.7 109.7h37M85.7 109.7h.1" fill="none" stroke="#00f" stroke-width=".19" stroke-dasharray=".3 .3"/>
<path d="M36.3 109.7h12.4" fill="none" stroke="#00f" stroke-width=".38" stroke-dasharray=".8 .8"/>
<circle cx="48.7" cy="109.7" r=".19" fill="#00f" stroke-dasharray=".8 .8"/>
<path d="M36.3 76.8h12.4" fill="none" stroke="#00f" stroke-width=".38" stroke-dasharray=".8 .8"/>
<circle cx="48.7" cy="76.8" r=".19" fill="#00f" stroke-dasharray=".8 .8"/>
<path d="M48.7 76.8h37M85.7 76.8h.1" fill="none" stroke="#00f" stroke-width=".19" stroke-dasharray=".3 .3"/>
<path d="M35 50.7l1.3 1.4-1.3 1.4z" fill-rule="evenodd" fill="#f00" stroke="#f00" stroke-width=".19"/>
<path d="M85.7 45.3h24.7" fill="none" stroke="#8000ff" stroke-width=".8"/>
<circle cx="110.4" cy="45.3" r=".4" fill="#8000ff"/>
<path d="M110.4 45.3l-1.4 1.3" fill="none" stroke="#8000ff" stroke-width=".8"/>
<circle cx="110.4" cy="45.3" r=".4" fill="#8000ff"/>
<path d="M22.6 45.3v93.2" fill="none" stroke="#f00" stroke-width=".8"/>
<circle cx="22.6" cy="45.3" r=".4" fill="#f00"/>
<path d="M48.7 133v-6.8" fill="none" stroke="#00f" stroke-width=".38" stroke-dasharray=".8 .8"/>
<circle cx="48.7" cy="126.2" r=".19" fill="#00f" stroke-dasharray=".8 .8"/>
<path d="M48.7 120.7h37M85.7 120.7h.1" fill="none" stroke="#00f" stroke-width=".19" stroke-dasharray=".3 .3"/>
<path d="M36.3 120.7h12.4" fill="none" stroke="#00f" stroke-width=".38" stroke-dasharray=".8 .8"/>
<circle cx="48.7" cy="120.7" r=".19" fill="#00f" stroke-dasharray=".8 .8"/>
<path d="M48.7 126.2h37M48.7 133h37M85.7 126.2h.1M85.7 133h.1" fill="none" stroke="#00f" stroke-width=".19" stroke-dasharray=".3 .3"/>
<path d="M36.3 128.9h12.4" fill="none" stroke="#00f" stroke-width=".38" stroke-dasharray=".8 .8"/>
<circle cx="48.7" cy="128.9" r=".19" fill="#00f" stroke-dasharray=".8 .8"/>
<path d="M35 137.2l1.3 1.3-1.3 1.4z" fill-rule="evenodd" fill="#f00" stroke="#f00" stroke-width=".19"/>
<path d="M36.3 145.4h49.4v5.5h-49.4z" fill="none" stroke="#00f" stroke-width=".8"/>
<path d="M22.6 138.5v17.2" fill="none" stroke="#f00" stroke-width=".8"/>
<circle cx="22.6" cy="138.5" r=".4" fill="#f00"/>
<g fill="#f00" stroke="#f00" stroke-width=".19">
<path d="M35 127.6l1.3 1.3-1.3 1.4z" fill-rule="evenodd"/>
<path d="M35 43.9l1.3 1.4-1.3 1.3z" fill-rule="evenodd"/>
</g>
<path d="M85.7 120.7h24.7" fill="none" stroke="#8000ff" stroke-width=".38"/>
<circle cx="110.4" cy="120.7" r=".19" fill="#8000ff"/>
<path d="M110.4 120.7l-1.4 1.3" fill="none" stroke="#8000ff" stroke-width=".38"/>
<circle cx="110.4" cy="120.7" r=".19" fill="#8000ff"/>
<path d="M109 119.3l1.4 1.4" fill="none" stroke="#8000ff" stroke-width=".38"/>
<circle cx="110.4" cy="120.7" r=".19" fill="#8000ff"/>
<path d="M35 108.3l1.3 1.4-1.3 1.4z" fill-rule="evenodd" fill="#f00" stroke="#f00" stroke-width=".19"/>
<g fill="none" stroke="#000" stroke-width=".38">
<path d="M110.4 56.2h21.9v5.5h-21.9zM110.4 49.4h21.9v5.5h-21.9zM110.4 42.5h21.9v5.5h-21.9zM159.8 53.5h39.8v2.7h-39.8zM159.8 57.6h39.8v2.7h-39.8zM159.8 69.9h39.8v2.8h-39.8zM159.8 65.8h39.8v2.8h-39.8zM159.8 61.7h39.8v2.7h-39.8zM159.8 90.5h39.8v2.8h-39.8zM159.8 94.6h39.8v2.8h-39.8zM159.8 98.7h39.8v2.8h-39.8zM110.4 108.3h21.9v2.8h-21.9z"/>
<path d="M159.8 107h39.8v2.7h-39.8zM159.8 102.9h39.8v2.7h-39.8zM227.7 117.9h39.8v2.8h-39.8zM110.4 145.4h21.9v5.5h-21.9z"/>
</g>
<path d="M215.3 197.5h20.6v8.2h-20.6zM235.9 197.5h39.8v4.1h-39.8zM235.9 201.6h4.1v2.7h-4.1zM235.9 204.3h26.1v1.4h-26.1zM240 201.6h27.5v2.7h-27.5zM262 204.3h13.7v1.4h-13.7zM267.5 201.6h8.2v2.7h-8.2z" fill="none" stroke="#000" stroke-width=".19"/>
<g font-size="4.4">
<text x="109.7" y="11.3">Power Diagram</text>
<text x="45.9" y="37.3">RK809-5</text>
</g>
<text font-size="2.6" x="13.7" y="18.3">Main Power IN</text>
<text font-size="2.6" fill="#f00" x="37" y="18.3">3000mA</text>
<g font-size="2.2">
<text x="23.3" y="27.5">VCC3V3_SYS</text>
<text x="88.4" y="44.7">VDD_LOGIC</text>
<text x="88.4" y="51.5">VDD_GPU</text>
<text x="88.4" y="58.4">VCC_DDR</text>
<text x="88.4" y="65.2">VDD_NPU</text>
<text x="88.4" y="70.7">VDDA0V9_IMAGE</text>
<text x="137.8" y="70.7">VDDA0V9_IMAGE</text>
<text x="88.4" y="76.2">VDDA_0V9</text>
<text x="209.8" y="76.2">VDDA_0V9</text>
<text x="88.4" y="81.7">VDDA0V9_PMU</text>
<text x="137.8" y="81.7">VDDA0V9_PMU</text>
<text x="88.4" y="87.2">VCCIO_ACODEC</text>
<text x="88.4" y="92.7">VCCIO_SD</text>
<text x="88.4" y="98.2">VCC3V3_PMU</text>
<text x="88.4" y="103.6">VCCA_1V8</text>
<text x="137.8" y="103.6">VCCA_1V8</text>
<text x="88.4" y="109.1">VCCA1V8_PMU</text>
<text x="88.4" y="114.6">VCCA1V8_IMAGE</text>
<text x="205.7" y="118.7">VCCA1V8_IMAGE</text>
<text x="88.4" y="120.1">VCC3V3_SD</text>
<text x="88.4" y="125.6">VCC_3V3</text>
<text x="144.7" y="125.6">VCC_3V3</text>
<text x="88.4" y="132.5">VCC_1V8</text>
<text x="4.8" y="146.9">VCC3V3_CPU</text>
<text x="88.4" y="147.5">VDD_CPU</text>
<text x="88.4" y="155.7">VCC2V5_DDR</text>
<text x="144.7" y="151">VCC_1V8</text>
</g>
<g font-size="1.9" fill="#f00">
<text x="24.7" y="23.8">Max:</text>
<text x="88.4" y="47.2">Max:</text>
<text x="88.4" y="54">Max:</text>
<text x="199.6" y="55.4">Max:</text>
<text x="199.6" y="59.5">Max:</text>
<text x="88.4" y="60.9">Max:</text>
<text x="199.6" y="63.6">Max:</text>
<text x="88.4" y="67.7">Max:</text>
<text x="199.6" y="67.7">Max:</text>
<text x="199.6" y="71.8">Max:</text>
<text x="88.4" y="73.2">Max:</text>
<text x="267.5" y="77.3">Max:</text>
<text x="50" y="80.1">LDO3</text>
<text x="50" y="82">0.6V~3.4V, 100mA max</text>
<text x="88.4" y="78.7">Max:</text>
<text x="199.6" y="82.8">Max:</text>
<text x="267.5" y="81.4">Max:</text>
<text x="88.4" y="89.7">Max:</text>
<text x="88.4" y="84.2">Max:</text>
<text x="199.6" y="86.9">Max:</text>
<text x="267.5" y="89.7">Max:</text>
<text x="267.5" y="85.6">Max:</text>
<text x="88.4" y="95.2">Max:</text>
<text x="199.6" y="92.4">Max:</text>
<text x="267.5" y="93.8">Max:</text>
<text x="88.4" y="100.6">Max:</text>
<text x="199.6" y="100.6">Max:</text>
<text x="199.6" y="96.5">Max:</text>
<text x="88.4" y="106.1">Max:</text>
<text x="199.6" y="104.8">Max:</text>
<text x="88.4" y="111.6">Max:</text>
<text x="199.6" y="108.9">Max:</text>
<text x="199.6" y="113">Max:</text>
<text x="88.4" y="117.1">Max:</text>
<text x="267.5" y="119.8">Max:</text>
<text x="88.4" y="122.6">Max:</text>
<text x="267.5" y="124">Max:</text>
<text x="88.4" y="128.1">Max:</text>
<text x="199.6" y="126.7">Max:</text>
<text x="199.6" y="130.8">Max:</text>
<text x="267.5" y="128.1">Max:</text>
<text x="88.4" y="134.9">Max:</text>
<text x="199.6" y="134.9">Max:</text>
<text x="267.5" y="136.3">Max:</text>
<text x="267.5" y="132.2">Max:</text>
<text x="199.6" y="139.1">Max:</text>
<text x="199.6" y="143.2">Max:</text>
<text x="199.6" y="147.3">Max:</text>
<text x="88.4" y="150">Max:</text>
<text x="199.6" y="152.1">Max:</text>
<text x="88.4" y="158.2">Max:</text>
<text x="199.6" y="160.3">Max:</text>
<text x="199.6" y="156.2">Max:</text>
<text x="199.6" y="164.4">Max:</text>
<text x="199.6" y="168.5">Max:</text>
</g>
<g font-size="1.9">
<text x="37.7" y="44.4">VCC1</text>
<text x="50" y="43.1">BUCK1</text>
<text x="50" y="45">0.5V~2.4V, 2.5A max</text>
<text x="111.8" y="45.8">RK3568_Logic</text>
<text x="37.7" y="51.3">VCC2</text>
<text x="50" y="49.9">BUCK2</text>
<text x="50" y="51.8">0.5V~2.4V, 2.5A max</text>
<text x="111.8" y="52.6">RK3568_GPU</text>
<text x="37.7" y="58.1">VCC3</text>
<text x="50" y="56.8">BUCK3</text>
<text x="50" y="58.7">0.5V~2.4V, 1.5A max</text>
<text x="111.8" y="59.5">RK3568_DDR_VDDQ</text>
<text x="161.2" y="59.5">MIPI_DSI_TX0/LVDS_TX0_AVDD_0V9</text>
<text x="161.2" y="55.4">MIPI_CSI_RX_AVDD_0V9</text>
<text x="37.7" y="65">VCC4</text>
<text x="50" y="63.6">BUCK4</text>
<text x="50" y="65.5">0.5V~3.4V, 1.5A max</text>
<text x="161.2" y="63.6">MIPI_DSI_TX1_AVDD_0V9</text>
<text x="50" y="69.1">LDO1</text>
<text x="50" y="71">0.6V~3.4V, 400mA max</text>
<text x="111.8" y="66.3">RK3568_NPU</text>
<text x="161.2" y="71.8">HDMI_TX_AVDD_0V9</text>
<text x="161.2" y="67.7">EDP_TX_AVDD_0V9</text>
<text x="37.7" y="75.9">VCC5</text>
<text x="50" y="74.6">LDO2</text>
<text x="50" y="76.5">0.6V~3.4V, 400mA max</text>
<text x="229" y="77.3">SYSPLL_AVDD_0V9</text>
<text x="161.2" y="82.8">PMU_VDD_LOGIC_0V9</text>
<text x="229" y="81.4">USB2_AVDD_0V9</text>
<text x="111.8" y="86.9">VCCIO1--I2S1/PDM</text>
<text x="111.8" y="89.7">MIC</text>
<text x="161.2" y="86.9">PMUPLL_AVDD_0V9</text>
<text x="229" y="89.7">MULTI_PHY_AVDD_0V9</text>
<text x="229" y="85.6">USB3_AVDD_0V9</text>
<text x="37.7" y="92.4">VCC6</text>
<text x="50" y="91.1">LDO5</text>
<text x="50" y="93">0.6V~3.4V, 400mA max</text>
<text x="111.8" y="93.8">VCCIO3--SDMMC0</text>
<text x="161.2" y="92.4">SYSPLL_AVDD_1V8</text>
<text x="229" y="93.8">PCIE30_AVDD_0V9</text>
<text x="50" y="96.5">LDO6</text>
<text x="50" y="98.4">0.6V~3.4V, 400mA max</text>
<text x="111.8" y="99.3">PMUIO1/ PMUIO2</text>
<text x="161.2" y="96.5">USB2_AVDD_1V8</text>
<text x="161.2" y="100.6">USB3_AVDD_1V8</text>
<text x="50" y="102">LDO7</text>
<text x="50" y="103.9">0.6V~3.4V, 400mA max</text>
<text x="50" y="107.5">LDO8</text>
<text x="161.2" y="104.8">MULTI_PHY_AVDD_1V8</text>
<text x="37.7" y="108.9">VCC7</text>
<text x="50" y="113">LDO9</text>
<text x="50" y="109.4">0.6V~3.4V, 400mA max</text>
<text x="111.8" y="110.2">PMUPLL_AVDD_1V8</text>
<text x="161.2" y="108.9">PCIE30_AVDD_1V8</text>
<text x="161.2" y="113">SARADC_AVDD_1V8</text>
<text x="37.7" y="119.8">VCC8</text>
<text x="48.7" y="118.5">Switch2</text>
<text x="50" y="114.9">0.6V~3.4V, 400mA max</text>
<text x="229" y="119.8">MIPI_CSI_RX_AVDD_1V8</text>
<text x="48.7" y="120.4">2.1 A max, Rdson=100mΩ</text>
<text x="48.7" y="124">Switch1</text>
<text x="48.7" y="125.9">2.1 A max, Rdson=90mΩ</text>
<text x="111.8" y="121.2">Micro SD Card</text>
<text x="229" y="124">MIPI_DSI_TX0/LVDS_TX0_AVDD_1V8</text>
<text x="37.7" y="128.1">VCC9</text>
<text x="50" y="130.8">BUCK5:</text>
<text x="161.2" y="126.7">USB3_AVDD_3V3</text>
<text x="161.2" y="130.8">USB2_AVDD_3V3</text>
<text x="229" y="128.1">MIPI_DSI_TX1_AVDD_1V8</text>
<text x="50" y="132.7">1.5V~3.6V, 2.5 A max</text>
<text x="161.2" y="134.9">VCCIO5,VCCIO7</text>
<text x="229" y="132.2">EDP_TX_AVDD_1V8</text>
<text x="229" y="136.3">HDMI_TX_AVDD_1V8</text>
<text x="37.7" y="139.1">VCC_RTC</text>
<text x="161.2" y="139.1">eMMC_VCC</text>
<text x="161.2" y="143.2">VCC3V3_PHY0/1</text>
<text x="173.5" y="139.1">/</text>
<text x="176.2" y="139.1">Nand_VCC</text>
<text x="39.1" y="148.6">EXT DC/DC ,5A</text>
<text x="111.8" y="148.6">RK3568_CPU</text>
<text x="161.2" y="147.3">VCC3V3_SPDIF</text>
<text x="161.2" y="152.1">OTP_VCC18</text>
<text x="39.1" y="156.9">EXT LDO ,0.3A</text>
<text x="111.8" y="156.9">DDR4 DRAM</text>
<text x="161.2" y="160.3">VCCIO4(Default) --WIFI/BT IO</text>
<text x="161.2" y="156.2">VCCIO2(Default) --eMMC/Nand IO</text>
<text x="161.2" y="164.4">VCCIO5(Default)</text>
<text x="161.2" y="168.5">VCCIO6(Default)</text>
</g>
<g font-size="1.9" fill="#800000">
<text x="50" y="85.6">LDO4(Codec VDDIO)</text>
<text x="50" y="87.5">0.6V~3.4V, 400mA max</text>
</g>
<g font-size="1.8">
<text x="52.8" y="17.8">Seq:0</text>
<text x="76.1" y="38.4">Power on</text>
<text x="76.1" y="40.2">Sequence</text>
<text x="78.9" y="43.9">Seq:1</text>
<text x="78.9" y="50.8">Seq:2</text>
<text x="78.9" y="57.6">Seq:3</text>
<text x="78.9" y="64.5">OFF</text>
<text x="78.9" y="70">OFF</text>
<text x="78.9" y="75.4">Seq:1</text>
<text x="78.9" y="80.9">Seq:1</text>
<text x="78.9" y="86.4">OFF</text>
<text x="78.9" y="91.9">Seq:4</text>
<text x="78.9" y="97.4">Seq:2</text>
<text x="78.9" y="102.9">Seq:2</text>
<text x="78.9" y="113.8">OFF</text>
<text x="78.9" y="108.4">Seq:2</text>
<text x="78.9" y="119.3">Seq:4</text>
<text x="78.9" y="124.8">Seq:4</text>
<text x="78.9" y="131.7">Seq:2</text>
<text x="78.9" y="156.4">Seq:2A</text>
<text x="241.4" y="200.5">Mixtile-Core-3568</text>
</g>
<text font-size="1.8" fill="#f00" x="78.9" y="148.1">Seq:2A</text>
<g font-size="1.2">
<text x="235.9" y="198.6">Design Name</text>
<text x="235.9" y="202.7">Size</text>
<text x="241.4" y="202.7">Page Name</text>
<text x="267.4" y="202.7">Rev</text>
<text x="235.9" y="205.5">Date:</text>
<text x="237.3" y="204.1">C</text>
<text x="241.4" y="205.5">Friday, May 06, 2022</text>
<text x="244.1" y="204.1">03-Power_Diagram</text>
<text x="261.9" y="205.5">Sheet</text>
<text x="267.4" y="205.5">3</text>
<text x="268.8" y="204.1">V1.2.0</text>
<text x="270.1" y="205.5">of</text>
<text x="272.9" y="205.5">17</text>
</g>
<g font-size="1">
<text x="28.8" y="1">5</text>
<text x="83.7" y="1">4</text>
<text x="138.5" y="1">3</text>
<text x="193.4" y="1">2</text>
<text x="248.3" y="1">1</text>
<text x=".3" y="27.9">D</text>
<text x="276" y="27.9">D</text>
<text x=".3" y="79.4">C</text>
<text x="276" y="79.4">C</text>
<text x=".3" y="130.8">B</text>
<text x="276" y="130.8">B</text>
<text x=".3" y="182.2">A</text>
<text x="276" y="182.2">A</text>
<text x="28.8" y="208.1">5</text>
<text x="83.7" y="208.1">4</text>
<text x="138.5" y="208.1">3</text>
<text x="193.4" y="208.1">2</text>
<text x="248.3" y="208.1">1</text>
</g>
</svg>
